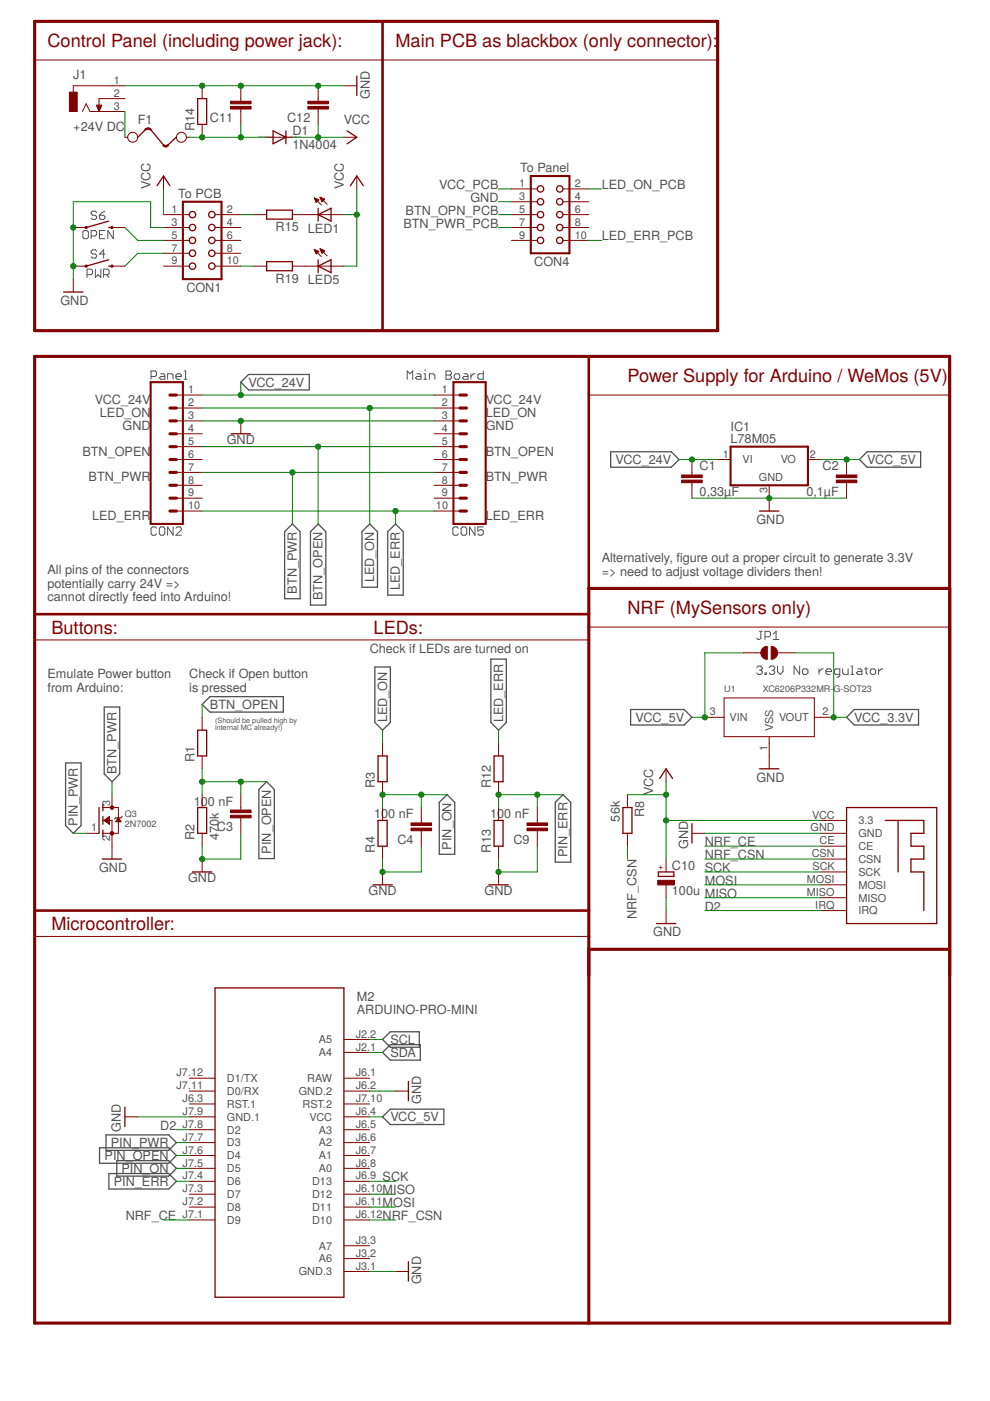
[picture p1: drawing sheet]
<svg xmlns="http://www.w3.org/2000/svg" width="210mm" height="297mm" viewBox="0 0 210 297" stroke-linecap="round" stroke-linejoin="round" font-family="sans-serif">
<g fill="none" stroke="#505050" stroke-width=".21">
<path d="M17.9 48.9h.5l.3 .3v1.1l-.3 .3h-.5l-.3-.3v-1.1zM18.5 58.2h.8l.3-.3v-.5l-.3-.3h-.8v1.7M19.3 50h.9l.3-.3v-.5l-.3-.3h-.9v1.7M20.2 57.1v1.7l.6-.6 .6 .6v-1.7M20.5 53.3l-.3-.3h-.6l-.3 .3v.3l.3 .2h.6l.3 .3v.3l-.3 .3h-.6l-.3-.3M20.5 45.1l-.3-.3h-.6l-.3 .3v.3l.3 .2h.6l.3 .3v.3l-.3 .3h-.6l-.3-.3M21.1 45.6h.9l.2 .3v.3l-.2 .3h-.6l-.3-.3zM21.1 49.7h.6M22 58.2h.8l.3-.3v-.5l-.3-.3h-.8v1.7M22.2 53.8h-1.1l.9-.8v1.7M22.2 48.9h-1.1v1.7h1.1M22.2 44.8l-1.1 .8"/>
<path d="M22.5 58.2l.6 .6M24 48.9v1.7l-1.1-1.7v1.7M32 79.8h.9l.3-.3v-.5l-.3-.3h-.9v1.7M34.1 79.2h.5l.3 .3v.9h-.8l-.3-.3 .3-.3h.8M37.3 79.8h1.2v-.3l-.3-.3h-.6l-.3 .3v.6l.3 .3h.6M39.1 78.7h.2v1.7M88.4 79.2h.6l.3 .3v.9h-.9l-.3-.3 .3-.3h.9M89.9 79.2h.2v1.2M90.1 78.4v.3M94.6 78.7h.8l.3 .3v.2l-.3 .3 .3 .3v.3l-.3 .3h-.8zM94.6 79.5h.8M96.3 79.5l.3-.3h.6l.3 .3v.6l-.3 .3h-.6l-.3-.3z"/>
<path d="M98.4 79.2h.6l.2 .3v.9h-.8l-.3-.3 .3-.3h.8M99.8 79.2v1.2M100.7 79.2h-.3l-.6 .6M102.5 78.7v1.7h-.9l-.3-.3v-.6l.3-.3h.9M35.5 80.4v-1.2h.9l.3 .3v.9M39.1 80.4h.5M86.3 80.4v-1.7l.6 .5 .6-.5v1.7M89.9 80.4h.5M91 80.4v-1.2h.9l.3 .3v.9M33.2 112l-.3-.3h-.6l-.3 .3v1.2l.3 .3h.6l.3-.3M33.8 112l.3-.3h.5l.3 .3v1.2l-.3 .3h-.5l-.3-.3zM36.7 111.7v1.8l-1.2-1.8v1.8"/>
<path d="M37.3 112l.3-.3h.6l.3 .3v.3l-1.2 1.2h1.2M97.2 112l-.3-.3h-.6l-.3 .3v1.2l.3 .3h.6l.3-.3M98.1 111.7h.6l.3 .3v1.2l-.3 .3h-.6l-.3-.3v-1.2zM100.7 111.7v1.8l-1.2-1.8v1.8M102.5 111.7h-1.2v.9l.6-.3h.3l.3 .3v.6l-.3 .3h-.6l-.3-.3M161 133.9h.6M161.3 133.9v1.4l-.3 .3h-.3l-.3-.3M162.2 135h.9l.3-.3v-.5l-.3-.3h-.9v1.7M164 135.6h1.1M164 134.4l.5-.5v1.7M160.4 141.5l.3-.3h.6l.3 .3v.3l-.3 .3M161 142.1h.3"/>
<path d="M161.3 142.1l.3 .3v.3l-.3 .3h-.6l-.3-.3M162.2 142.7h.3v.3h-.3zM163.1 141.5l.3-.3h.6l.3 .3v.3l-.3 .3M163.7 142.1h.3M164 142.1l.3 .3v.3l-.3 .3h-.6l-.3-.3M164.8 141.2v1.2l.6 .6 .6-.6v-1.2M169.5 141.2v1.8l-1.1-1.8v1.8M170.4 141.8h.6l.3 .3v.6l-.3 .3h-.6l-.3-.3v-.6zM173.7 141.8v1.2M174.5 141.8h-.3l-.5 .6M175.1 142.4h1.2v-.3l-.3-.3h-.6l-.3 .3v.6l.3 .3h.6M178.1 143h-.9l-.3-.3v-.6l.3-.3h.9v1.5l-.3 .3h-.3"/>
<path d="M178.6 141.8v.9l.3 .3h.9v-1.2M180.4 141.2h.3v1.8M180.4 143h.6M181.9 141.8h.6l.3 .3v.9h-.9l-.3-.3 .3-.3h.9M183.3 141.8h.6M183.6 141.5v1.2l.3 .3M184.5 142.1l.3-.3h.6l.3 .3v.6l-.3 .3h-.6l-.3-.3zM186.3 141.8v1.2M187.2 141.8h-.3l-.6 .6"/>
</g>
<g fill="none" stroke="#505050" stroke-width=".28">
<path d="M51.1 81l1.6-1.6h12.9v3.3h-12.9zM129.5 95.8h12.8l1.7 1.6-1.7 1.7h-12.8zM183.9 95.8h11.3v3.3h-11.3l-1.7-1.7zM62 111.1l1.6 1.6v14.2h-3.3v-14.2zM67.5 111.1l1.6 1.6v15.6h-3.3v-15.6zM78.4 111.1l1.6 1.6v11.8h-3.2v-11.8zM83.9 111.1l1.6 1.6v13.5h-3.3v-13.5zM104.1 139.7h3.3v13.5l-1.7 1.6-1.6-1.6zM22.1 149.9h3.3v14.2l-1.7 1.6-1.6-1.6zM44.5 147.7h15.6v3.3h-15.6l-1.6-1.6zM79.5 141.4h3.3v11.8l-1.7 1.6-1.6-1.6zM133.7 150.4h11.4l1.6 1.7-1.6 1.6h-11.4z"/>
<path d="M181.1 150.4h13.7v3.3h-13.7l-1.6-1.6zM13.9 161.8h3.3v13.2l-1.7 1.7-1.6-1.7zM56.5 165.7l1.7 1.7v14.6h-3.3v-14.6zM93.1 170.1l1.7-1.6 1.6 1.6v11h-3.3zM117.7 170.1l1.7-1.6 1.6 1.6v12.7h-3.3zM81.1 223.1l1.7-1.6h6.3v3.3h-6.3zM81.1 220.4l1.7-1.6h6.1v3.2h-6.1zM81.1 236.8l1.7-1.6h11.3v3.2h-11.3zM21.1 243.4h14.7l1.6 1.6-1.6 1.6h-14.7zM22.5 240.6h13.3l1.6 1.7-1.6 1.6h-13.3zM23.1 248.8h12.7l1.6 1.7-1.6 1.6h-12.7zM24.8 246.1h11l1.6 1.6-1.6 1.7h-11z"/>
</g>
<g fill="none" stroke="#800000" stroke-width=".66">
<path d="M7.3 4.5h144.9v65.6h-144.9zM7.3 75.6h194.1v204.9h-194.1zM36 89.2h1.4M36 86.5h1.4M36 83.8h1.4M36 94.7h1.4M36 92h1.4M36 97.4h1.4M97.5 89.2h1.4M97.5 86.5h1.4M97.5 83.8h1.4M97.5 94.7h1.4"/>
<path d="M97.5 92h1.4M97.5 97.4h1.4M36 100.2h1.4M36 102.9h1.4M36 105.6h1.4M36 108.4h1.4M97.5 100.2h1.4M97.5 102.9h1.4M97.5 105.6h1.4M97.5 108.4h1.4M201.4 124.8h-76.6v155.7M124.8 201.3h76.6"/>
</g>
<path d="M81.1 4.5v65.6M152.2 4.5v65.6M124.8 75.6v49.2M201.4 75.6v49.2M7.3 130.2h117.5M7.3 193.1h117.5" fill="none" stroke="#800000" stroke-width=".55"/>
<g fill="none" stroke="#800000" stroke-width=".21">
<path d="M7.3 12.7h144.9M26.5 18.2h-11v1.4M42.9 18.2v2.7M51.1 18.2v3.3M67.5 18.2v3.3M72.9 18.2h2.7M17.5 23.6l.8-1.6 .8 1.6h7.4M20.5 22.3h1l-.5 1.3zM20.5 22.4h1M20.6 22.5h.8M20.6 22.7h.8M20.7 22.8h.6"/>
<path d="M20.7 22.9h.6M20.8 23.1h.4M20.8 23.2h.4M20.9 23.3h.2M20.9 23.5h.2M21 23.6h.1M26.5 20.9h-5.5v2.7M26.5 29.1h.6M34.7 37.3v2.7M39.5 29.1h.6M42.9 26.4v2.7M51.1 23.1v3.3"/>
<path d="M56.5 29.1h5.5M67.5 23.1v3.3M72.9 29.1h2.7M75.6 37.3v2.7M15.5 59.2v2.7M15.5 56.4h2.8M15.5 48.2h2.8M23.7 56.4h2.8M23.7 48.2h2.8M34.7 45.5h5.4M34.7 56.4h5.4M34.7 48.2h5.4"/>
<path d="M34.7 51h5.4M34.7 53.7h5.4M45.6 45.5h5.5M45.6 56.4h5.5M45.6 48.2h5.5M45.6 51h5.5M45.6 53.7h5.5M53.8 45.5h2.7M53.8 56.4h2.7M62 45.5h10.9M62 56.4h10.9M66.6 42l1.5 1.5"/>
<path d="M66.6 42l1 .4M66.6 42l.5 .9M66.6 52.9l1.5 1.5M66.6 52.9l1 .4-.5 .5zM66.7 42h.1M66.7 52.9h.1M66.7 42.1h.3M66.7 53.1h.4M66.8 42.2h.5M66.8 53.2h.6M66.8 42.4h.8M66.8 53.3h.7"/>
<path d="M66.9 42.5h.6M66.9 53.5h.5M66.9 42.6h.4M67 53.6h.3M67 42.8h.2M67 53.7h.2M67 42.9h.1M67.6 42.4l-.5 .5M67.9 41.8l1.5 1.5M67.9 41.8l.9 .4-.5 .6M67.9 41.8l.4 1M67.9 52.7l1.5 1.6"/>
<path d="M67.9 52.7l.9 .5-.5 .5zM67.9 41.8h.1M67.9 52.8h.1M67.9 42h.3M67.9 52.9h.4M68 42.1h.5M68 53.1h.6M68.1 42.2h.7M68.1 53.2h.7M68.1 42.4h.6M68.1 53.3h.5M68.2 42.5h.4"/>
<path d="M68.2 53.5h.3M68.2 42.6h.2M68.2 53.6h.2M68.3 42.8h.1M108.4 45.5h5.5M108.4 42.8h5.5M108.4 48.2h5.5M108.4 51h5.5M108.4 40h5.5M119.4 45.5h5.4M119.4 42.8h5.4M119.4 48.2h5.4"/>
<path d="M119.4 51h5.4M119.4 40h5.4M37.4 83.8h5.5M37.4 86.5h5.5M37.4 89.2h5.5M37.4 92h5.5M37.4 94.7h5.5M37.4 97.4h5.5M51.1 89.2v2.8M92.1 83.8h5.4M92.1 86.5h5.4M92.1 89.2h5.4"/>
<path d="M92.1 92h5.4M92.1 94.7h5.4M92.1 97.4h5.4M124.8 83.8h76.6M146.7 97.4v3.3M152.2 97.4h2.7M171.3 97.4h2.7M179.5 97.4v3.3M37.4 100.2h5.5M37.4 102.9h5.5M37.4 105.6h5.5M37.4 108.4h5.5"/>
<path d="M92.1 100.2h5.4M92.1 102.9h5.4M92.1 105.6h5.4M92.1 108.4h5.4M146.7 102.3v3.3M163.1 102.9v5.5M179.5 102.3v3.3M7.3 135.7h117.5M124.8 132.9h76.6M157.6 138.4h3.7M164.9 138.4h3.7M42.9 152.1v2.7"/>
<path d="M81.1 157.5v2.8M105.7 157.5v2.8M149.4 152.1h4.1M153.5 148h19.2v8.2h-19.2zM163.1 156.2v6.8M172.7 152.1h4.1M18.3 176.7h2.7M21.8 173.9h1.9v8.2M21.8 171.2h3.3v5.5h-3.3M22.1 173.9l1.1-.8v1.7zM22.1 173.9h1.1M22.2 174.1h1"/>
<path d="M22.3 173.8h.9M22.4 174.2h.8M22.5 173.7h.7M22.6 174.3h.6M22.7 173.5h.5M22.8 174.4h.4M22.8 173.4h.4M22.9 174.6h.3M23 173.2h.2M23.1 174.7h.1M23.7 168.5v2.7M24.6 174.2h1"/>
<path d="M24.7 174.1h.8M24.8 173.9h.6M24.8 173.8h.6M24.9 173.7h.4M25 173.5h.2M25.1 173.4l.6 .8h-1.1zM25.9 173.1l-.2 .3h-1.1l-.3 .3M42.9 160.3v2.7M42.9 168.5v2.7M42.9 176.7v2.7M51.1 168.5v3.2M51.1 173.4v3.3"/>
<path d="M81.1 165.7v2.8M81.1 171.2v2.7M81.1 179.4v2.7M89.3 171.2v3.3M89.3 176.1v3.3M105.7 165.7v2.8M105.7 171.2v2.7M105.7 179.4v2.7M113.9 171.2v3.3M113.9 176.1v3.3M133 168.5v2.7M133 176.7v2.7"/>
<path d="M141.2 163v2.7M146.7 176.7h2.7M174 173.9h5.5M174 176.7h5.5M174 179.4h5.5M7.3 198.5h117.5M42.9 182.1v2.8M81.1 184.9v2.7M105.7 184.9v2.7M141.2 182.1v2.8M141.2 187.6v2.7M141.2 193.1v2.7"/>
<path d="M174 182.1h5.5M174 184.9h5.5M174 187.6h5.5M174 190.3h5.5M174 193.1h5.5M26.5 236.8h2.7M40.1 228.6h5.5M40.1 231.3h5.5M40.1 234.1h5.5M40.1 236.8h5.5M40.1 239.5h5.5M72.9 228.6h5.5"/>
<path d="M72.9 231.3h5.5M72.9 234.1h5.5M72.9 236.8h5.5M72.9 239.5h5.5M72.9 223.1h5.5M72.9 220.4h5.5M83.9 231.3h2.7M40.1 242.3h5.5M40.1 245h5.5M40.1 247.7h5.5M40.1 250.5h5.5M40.1 253.2h5.5"/>
<path d="M40.1 255.9h5.5M40.1 258.7h5.5M72.9 242.3h5.5M72.9 245h5.5M72.9 247.7h5.5M72.9 250.5h5.5M72.9 253.2h5.5M72.9 255.9h5.5M72.9 258.7h5.5M72.9 264.1h5.5M72.9 266.8h5.5M72.9 269.6h5.5"/>
<path d="M83.9 269.6h2.7"/>
<circle cx="28.1" cy="29.1" r="1.06"/>
<circle cx="38.5" cy="29.1" r="1.06"/>
</g>
<g fill="none" stroke="#800000" stroke-width=".28">
<path d="M75.6 16.1v4.1M30.8 27.5l-1.6 1.6M31.9 27.5l2.8 3.3M33.3 39.4l1.4-2.1 1.3 2.1M37.3 29.1l-1.7 1.6M41.9 20.9h1.9v5.5h-1.9zM57.9 27.7l2.7 1.4-2.7 1.4zM60.6 27.7v2.8M73.6 27.7l2 1.4-2 1.4M74.3 39.4l1.3-2.1 1.4 2.1M23.1 56.4h.6M23.1 55.1l-4.8 1.3"/>
<path d="M23.1 48.2h.6M23.1 46.9l-4.8 1.3M56.5 44.6h5.5v1.9h-5.5zM56.5 55.5h5.5v1.9h-5.5zM67.5 45.5l2.7-1.3v2.7zM67.5 44.2v2.7M67.5 55.1v2.7M67.5 56.4l2.7-1.3v2.7zM13.5 61.9h4.1M49 92h4.1M161 108.4h4.1M41.9 154.8h1.9v5.5h-1.9z"/>
<path d="M21 171.2v5.5M21.8 170.5v1.4M21.8 173.1v1.7M21.8 176v1.4M41.9 171.2h1.9v5.5h-1.9zM80.2 173.9h1.9v5.5h-1.9zM80.2 160.3h1.9v5.4h-1.9zM104.8 173.9h1.9v5.5h-1.9zM104.8 160.3h1.9v5.4h-1.9zM132.1 171.2h1.9v5.5h-1.9zM139.9 165.1l1.3-2.1 1.4 2.1M146.7 174.6v4.1"/>
<path d="M161 163h4.1M179.5 171.2h19.1v24.6h-19.1zM187.7 173.9h8.2v2.8h-2.8v2.7h2.8v2.7h-2.8v2.8h2.8v8.2M190.4 173.9v11M21.7 182.1h4.1M40.8 184.9h4.1M79.1 187.6h4.1M103.7 187.6h4.1M139.2 195.8h4.1M139.6 184.9h3.3v.9h-3.3zM45.6 209.5h27.3v65.5h-27.3zM26.5 234.7v4.1"/>
<path d="M86.6 229.3v4.1M86.6 267.5v4.1"/>
<circle cx="40.8" cy="48.2" r=".68"/>
<circle cx="40.8" cy="53.7" r=".68"/>
<circle cx="40.8" cy="45.5" r=".68"/>
<circle cx="40.8" cy="51" r=".68"/>
<circle cx="40.8" cy="56.4" r=".68"/>
<circle cx="44.9" cy="51" r=".68"/>
<circle cx="44.9" cy="56.4" r=".68"/>
<circle cx="44.9" cy="45.5" r=".68"/>
<circle cx="44.9" cy="53.7" r=".68"/>
<circle cx="44.9" cy="48.2" r=".68"/>
<circle cx="114.6" cy="42.8" r=".68"/>
<circle cx="114.6" cy="40" r=".68"/>
<circle cx="114.6" cy="45.5" r=".68"/>
<circle cx="114.6" cy="48.2" r=".68"/>
<circle cx="114.6" cy="51" r=".68"/>
<circle cx="118.7" cy="48.2" r=".68"/>
<circle cx="118.7" cy="45.5" r=".68"/>
<circle cx="118.7" cy="51" r=".68"/>
<circle cx="118.7" cy="40" r=".68"/>
<circle cx="118.7" cy="42.8" r=".68"/>
</g>
<g fill="#800000" stroke="#800000" stroke-width=".21">
<path d="M139.4 186.6h3.6v1h-3.6z"/>
<path d="M144.5 101.8h4.4v.5h-4.4z"/>
<path d="M144.5 100.7h4.4v.6h-4.4z"/>
<path d="M177.3 101.8h4.4v.5h-4.4z"/>
<path d="M177.3 100.7h4.4v.6h-4.4z"/>
<path d="M48.9 171.7h4.3v.6h-4.3z"/>
<path d="M48.9 172.8h4.3v.6h-4.3z"/>
<path d="M87.1 174.5h4.4v.5h-4.4z"/>
<path d="M87.1 175.6h4.4v.5h-4.4z"/>
<path d="M111.7 174.5h4.4v.5h-4.4z"/>
<path d="M111.7 175.6h4.4v.5h-4.4z"/>
<path d="M14.7 19.5h1.7v4.1h-1.7z"/>
<path d="M48.9 21.5h4.3v.5h-4.3z"/>
<path d="M48.9 22.6h4.3v.5h-4.3z"/>
<path d="M65.3 21.5h4.3v.5h-4.3z"/>
<path d="M65.3 22.6h4.3v.5h-4.3z"/>
</g>
<g fill="none" stroke="#800000" stroke-width=".44">
<path d="M112.5 37.3h8.2v16.4h-8.2zM38.8 42.8h8.2v16.4h-8.2zM31.9 81h6.9v30.1h-6.9zM96.1 81h6.9v30.1h-6.9zM154.9 94.7h16.4v8.2h-16.4z"/>
<circle cx="18.3" cy="48.2" r=".13"/>
<circle cx="18.3" cy="56.4" r=".13"/>
<circle cx="23.7" cy="56.4" r=".13"/>
<circle cx="23.7" cy="48.2" r=".13"/>
</g>
<g fill="#800000" stroke="#800000" stroke-width=".21">
<path d="M163.5 137.1a1.37 1.37 0 0 1 1.4 1.3 1.37 1.37 0 0 1-1.4 1.4z" fill-rule="evenodd"/>
<path d="M161.7 137.5l.5-.4h.5v2.7a1.36 1.36 0 0 1-1.3-.9 1.36 1.36 0 0 1 .3-1.4z" fill-rule="evenodd"/>
<path d="M30.7 27.4l.7-.3v.3l-.5 .2z" fill-rule="evenodd"/>
<path d="M31.4 27.1l.7 .3-.2 .2-.5-.2z" fill-rule="evenodd"/>
<path d="M35.2 30.9l.3-.3 .3 .2-.5 .4z" fill-rule="evenodd"/>
<path d="M34.5 30.8l.3-.1 .4 .2v.3l-.5-.2z" fill-rule="evenodd"/>
<circle cx="23.7" cy="176.7" r=".38"/>
<circle cx="23.7" cy="171.2" r=".38"/>
</g>
<g fill="none" stroke="#008000" stroke-width=".21">
<path d="M26.5 18.2h46.4M26.5 23.6v5.5M40.1 29.1h16.4M51.1 26.4v2.7M62 29.1h10.9M67.5 26.4v2.7M26.5 48.2l2.7 2.8h5.5M34.7 48.2h-2.8v-5.4h-16.4v16.4M34.7 40v5.5M34.7 53.7h-5.5l-2.7 2.7M51.1 56.4h2.7M51.1 45.5h2.7"/>
<path d="M72.9 45.5h2.7M75.6 40v16.4h-2.7M105.7 48.2h2.7M105.7 42.8h2.7M105.7 45.5h2.7M105.7 40h2.7M124.8 51h2.8M124.8 40h2.8M42.9 89.2h49.2M42.9 86.5h49.2M42.9 94.7h49.2M42.9 83.8h49.2"/>
<path d="M51.1 81v2.8M67.5 94.7v16.4M78.4 86.5v24.6M144 97.4h8.2M174 97.4h8.2M42.9 108.4h49.2M42.9 100.2h49.2M62 100.2v10.9M83.9 108.4v2.7M146.7 105.6h32.8M157.6 138.4h-8.2v13.7h-2.7M168.6 138.4h8.2v13.7h2.7"/>
<path d="M42.9 149.4v2.7M81.1 154.8v2.7M105.7 154.8v2.7M15.5 176.7h2.8M23.7 165.7v2.8M42.9 163v5.5M42.9 165.7h13.6M51.1 176.7v5.4h-8.2v-2.7M51.1 165.7v2.8M89.3 179.4v5.5h-8.2v-2.8M89.3 168.5v2.7M94.8 168.5h-13.7v2.7"/>
<path d="M113.9 179.4v5.5h-8.2v-2.8M113.9 168.5v2.7M119.4 168.5h-13.7v2.7M133 179.4v2.7M133 168.5h8.2M141.2 165.7v16.4M141.2 173.9h32.8M149.4 179.4h24.6M149.4 176.7h24.6M141.2 190.3v2.8M149.4 182.1h24.6M149.4 187.6h24.6"/>
<path d="M149.4 190.3h24.6M149.4 184.9h24.6M149.4 193.1h24.6M29.2 236.8h10.9M37.4 239.5h2.7M78.4 223.1h2.7M78.4 220.4h2.7M78.4 231.3h5.5M78.4 236.8h2.7M34.7 258.7h5.4M37.4 250.5h2.7M37.4 242.3h2.7"/>
<path d="M37.4 245h2.7M37.4 247.7h2.7M78.4 258.7h5.5M78.4 255.9h5.5M78.4 253.2h5.5M78.4 250.5h5.5M78.4 269.6h5.5"/>
</g>
<g fill="#008000" stroke="#008000" stroke-width=".21">
<circle cx="51.1" cy="89.2" r=".55"/>
<circle cx="163.1" cy="105.6" r=".55"/>
<circle cx="42.9" cy="182.1" r=".55"/>
<circle cx="81.1" cy="184.9" r=".55"/>
<circle cx="105.7" cy="184.9" r=".55"/>
<circle cx="42.9" cy="18.2" r=".55"/>
<circle cx="51.1" cy="18.2" r=".55"/>
<circle cx="67.5" cy="18.2" r=".55"/>
<circle cx="15.5" cy="56.4" r=".55"/>
<circle cx="15.5" cy="48.2" r=".55"/>
<circle cx="78.4" cy="86.5" r=".55"/>
<circle cx="83.9" cy="108.4" r=".55"/>
<circle cx="67.5" cy="94.7" r=".55"/>
<circle cx="62" cy="100.2" r=".55"/>
<circle cx="51.1" cy="83.8" r=".55"/>
<circle cx="146.7" cy="97.4" r=".55"/>
<circle cx="179.5" cy="97.4" r=".55"/>
<circle cx="149.4" cy="152.1" r=".55"/>
<circle cx="141.2" cy="173.9" r=".55"/>
<circle cx="141.2" cy="168.5" r=".55"/>
<circle cx="176.8" cy="152.1" r=".55"/>
<circle cx="42.9" cy="165.7" r=".55"/>
<circle cx="51.1" cy="165.7" r=".55"/>
<circle cx="81.1" cy="168.5" r=".55"/>
<circle cx="89.3" cy="168.5" r=".55"/>
<circle cx="105.7" cy="168.5" r=".55"/>
<circle cx="113.9" cy="168.5" r=".55"/>
<circle cx="42.9" cy="29.1" r=".55"/>
<circle cx="51.1" cy="29.1" r=".55"/>
<circle cx="67.5" cy="29.1" r=".55"/>
<circle cx="75.6" cy="45.5" r=".55"/>
</g>
<g font-size="3.9" fill="#800000">
<text x="10.1" y="10">Control Panel (including power jack):</text>
<text x="83.9" y="10">Main PCB as blackbox (only connector):</text>
<text x="133" y="81">Power Supply for Arduino / WeMos (5V)</text>
<text x="133" y="130.2">NRF (MySensors only)</text>
<text x="10.9" y="134.3">Buttons:</text>
<text x="79.2" y="134.3">LEDs:</text>
<text x="10.9" y="197.2">Microcontroller:</text>
</g>
<g font-size="2.7" fill="#505050">
<text x="15.5" y="16.8">J1</text>
<text x="78.4" y="20.9" transform="rotate(-90 78.4 20.9)">GND</text>
<text x="15.5" y="27.7">+24V DC</text>
<text x="29.2" y="26.4">F1</text>
<text x="41.3" y="27.7" transform="rotate(-90 41.3 27.7)">R14</text>
<text x="44.5" y="26">C11</text>
<text x="60.9" y="26">C12</text>
<text x="62" y="28.6">D1</text>
<text x="72.9" y="26.4">VCC</text>
<text x="62" y="31.6">1N4004</text>
<text x="31.9" y="40" transform="rotate(-90 31.9 40)">VCC</text>
<text x="37.8" y="41.9">To PCB</text>
<text x="72.9" y="40" transform="rotate(-90 72.9 40)">VCC</text>
<text x="93.1" y="40">VCC_PCB</text>
<text x="110.3" y="36.5">To Panel</text>
<text x="127.6" y="40">LED_ON_PCB</text>
<text x="86" y="45.5">BTN_OPN_PCB</text>
<text x="99.7" y="42.8">GND</text>
<text x="58.4" y="49">R15</text>
<text x="65.3" y="49.3">LED1</text>
<text x="85.5" y="48.2">BTN_PWR_PCB</text>
<text x="127.6" y="51">LED_ERR_PCB</text>
<text x="58.4" y="60">R19</text>
<text x="113.3" y="56.4">CON4</text>
<text x="12.8" y="64.6">GND</text>
<text x="39.5" y="61.9">CON1</text>
<text x="65.3" y="60.3">LED5</text>
<text x="52.7" y="82">VCC_24V</text>
<text x="20.1" y="85.7">VCC_24V</text>
<text x="21.2" y="88.4">LED_ON</text>
<text x="103" y="88.4">LED_ON</text>
<text x="103" y="85.7">VCC_24V</text>
<text x="26" y="91.1">GND</text>
<text x="48.1" y="94.1">GND</text>
<text x="103" y="91.1">GND</text>
<text x="154.9" y="94">L78M05</text>
<text x="154.9" y="91.3">IC1</text>
<text x="17.5" y="96.6">BTN_OPEN</text>
<text x="103" y="96.6">BTN_OPEN</text>
<text x="130.5" y="98.4">VCC_24V</text>
<text x="148.3" y="99.8">C1</text>
<text x="174.4" y="99.8">C2</text>
<text x="183.9" y="98.4">VCC_5V</text>
<text x="18.8" y="102.1">BTN_PWR</text>
<text x="103" y="102.1">BTN_PWR</text>
<text x="148.3" y="105.2">0,33µF</text>
<text x="171" y="105.2">0,1µF</text>
<text x="19.5" y="110.3">LED_ERR</text>
<text x="103" y="110.3">LED_ERR</text>
<text x="160.4" y="111.1">GND</text>
<text x="127.6" y="119.1">Alternatively, fgure out a proper circuit to generate 3.3V</text>
<text x="143.4" y="119.1">i</text>
<text x="10.1" y="121.7">All pins of the connectors</text>
<text x="10.1" y="124.6">potentially carry 24V =&gt;</text>
<text x="62.9" y="125.9" transform="rotate(-90 62.9 125.9)">BTN_PWR</text>
<text x="79.3" y="123.5" transform="rotate(-90 79.3 123.5)">LED_ON</text>
<text x="84.8" y="125.1" transform="rotate(-90 84.8 125.1)">LED_ERR</text>
<text x="127.6" y="122">=&gt; need to adjust voltage dividers then!</text>
<text x="10.1" y="127.5">cannot directly feed into Arduino!</text>
<text x="68.4" y="127.2" transform="rotate(-90 68.4 127.2)">BTN_OPEN</text>
<text x="10.1" y="143.7">Emulate Power button</text>
<text x="40.1" y="143.7">Check if Open button</text>
<text x="78.4" y="138.4">Check if LEDs are turned on</text>
<text x="10.1" y="146.6">from Arduino:</text>
<text x="40.1" y="146.6">is pressed</text>
<text x="44.5" y="150.3">BTN_OPEN</text>
<text x="82.1" y="153.2" transform="rotate(-90 82.1 153.2)">LED_ON</text>
<text x="106.7" y="153.2" transform="rotate(-90 106.7 153.2)">LED_ERR</text>
<text x="134.7" y="153">VCC_5V</text>
<text x="181.1" y="153">VCC_3.3V</text>
<text x="41.3" y="161.6" transform="rotate(-90 41.3 161.6)">R1</text>
<text x="24.7" y="164.1" transform="rotate(-90 24.7 164.1)">BTN_PWR</text>
<text x="79.5" y="167.1" transform="rotate(-90 79.5 167.1)">R3</text>
<text x="104.1" y="167.1" transform="rotate(-90 104.1 167.1)">R12</text>
<text x="160.4" y="165.7">GND</text>
<text x="41.1" y="170.8">100 nF</text>
<text x="79.3" y="173.5">100 nF</text>
<text x="103.9" y="173.5">100 nF</text>
<text x="136.6" y="173.3" transform="rotate(-90 136.6 173.3)">R8</text>
<text x="138.5" y="168.5" transform="rotate(-90 138.5 168.5)">VCC</text>
<text x="16.5" y="175" transform="rotate(-90 16.5 175)">PIN_PWR</text>
<text x="41.3" y="178" transform="rotate(-90 41.3 178)">R2</text>
<text x="46" y="176.3">C3</text>
<text x="46.4" y="178" transform="rotate(-90 46.4 178)">470k</text>
<text x="84.2" y="179">C4</text>
<text x="108.8" y="179">C9</text>
<text x="131.4" y="174.2" transform="rotate(-90 131.4 174.2)">56k</text>
<text x="145.9" y="179.9" transform="rotate(-90 145.9 179.9)">GND</text>
<text x="149.4" y="179.4">NRF_CE</text>
<text x="21" y="184.9">GND</text>
<text x="57.5" y="181" transform="rotate(-90 57.5 181)">PIN_OPEN</text>
<text x="79.5" y="180.8" transform="rotate(-90 79.5 180.8)">R4</text>
<text x="95.7" y="180.1" transform="rotate(-90 95.7 180.1)">PIN_ON</text>
<text x="104.1" y="180.8" transform="rotate(-90 104.1 180.8)">R13</text>
<text x="120.3" y="181.8" transform="rotate(-90 120.3 181.8)">PIN_ERR</text>
<text x="142.5" y="184.4">C10</text>
<text x="149.4" y="182.1">NRF_CSN</text>
<text x="149.4" y="184.9">SCK</text>
<text x="39.9" y="187.1">GND</text>
<text x="78.1" y="189.8">GND</text>
<text x="102.7" y="189.8">GND</text>
<text x="142.5" y="189.8">100u MISO</text>
<text x="149.4" y="187.6">MOSI</text>
<text x="134.9" y="194.8" transform="rotate(-90 134.9 194.8)">NRF_CSN</text>
<text x="149.4" y="193.1">D2</text>
<text x="138.5" y="198.5">GND</text>
<text x="75.7" y="214.9">ARDUINO-PRO-MINI</text>
<text x="75.7" y="212.2">M2</text>
<text x="82.8" y="221.4">SCL</text>
<text x="82.8" y="224.1">SDA</text>
<text x="34" y="239.5">D2</text>
<text x="82.8" y="237.7">VCC_5V</text>
<text x="89.3" y="234.1" transform="rotate(-90 89.3 234.1)">GND</text>
<text x="22.2" y="245.9">PIN_OPEN</text>
<text x="23.5" y="243.2">PIN_PWR</text>
<text x="25.6" y="240" transform="rotate(-90 25.6 240)">GND</text>
<text x="24.1" y="251.4">PIN_ERR</text>
<text x="25.8" y="248.7">PIN_ON</text>
<text x="81.1" y="250.5">SCK</text>
<text x="81.1" y="255.9">MOSI</text>
<text x="81.1" y="253.2">MISO</text>
<text x="26.6" y="258.7">NRF_CE</text>
<text x="81.1" y="258.7">NRF_CSN</text>
<text x="89.3" y="272.3" transform="rotate(-90 89.3 272.3)">GND</text>
</g>
<g font-size="2.3" fill="#505050">
<text x="24.1" y="17.8">1</text>
<text x="24.1" y="20.5">2</text>
<text x="24.1" y="23.3">3</text>
<text x="110.1" y="39.7">1</text>
<text x="121.9" y="39.7">2</text>
<text x="36.3" y="45.1">1</text>
<text x="36.3" y="47.9">3</text>
<text x="48.1" y="45.1">2</text>
<text x="48.1" y="47.9">4</text>
<text x="110.1" y="42.4">3</text>
<text x="110.1" y="45.1">5</text>
<text x="110.1" y="47.9">7</text>
<text x="121.9" y="42.4">4</text>
<text x="121.9" y="45.1">6</text>
<text x="121.9" y="47.9">8</text>
<text x="36.3" y="50.6">5</text>
<text x="36.3" y="53.3">7</text>
<text x="48.1" y="50.6">6</text>
<text x="48.1" y="53.3">8</text>
<text x="110.1" y="50.6">9</text>
<text x="121.9" y="50.6">10</text>
<text x="36.3" y="56.1">9</text>
<text x="48.1" y="56.1">10</text>
<text x="39.9" y="83.4">1</text>
<text x="93.7" y="83.4">1</text>
<text x="39.9" y="86.1">2</text>
<text x="39.9" y="88.8">3</text>
<text x="93.7" y="86.1">2</text>
<text x="93.7" y="88.8">3</text>
<text x="39.9" y="91.6">4</text>
<text x="39.9" y="94.3">5</text>
<text x="93.7" y="91.6">4</text>
<text x="93.7" y="94.3">5</text>
<text x="39.9" y="97">6</text>
<text x="39.9" y="99.8">7</text>
<text x="93.7" y="97">6</text>
<text x="93.7" y="99.8">7</text>
<text x="153.2" y="97">1</text>
<text x="157.4" y="98.2">VI</text>
<text x="165.5" y="98.2">VO</text>
<text x="171.7" y="97">2</text>
<text x="39.9" y="102.5">8</text>
<text x="39.9" y="105.2">9</text>
<text x="39.9" y="108">10</text>
<text x="92.4" y="108">10</text>
<text x="93.7" y="102.5">8</text>
<text x="93.7" y="105.2">9</text>
<text x="160.9" y="102.1">GND</text>
<text x="162.7" y="104.6" transform="rotate(-90 162.7 104.6)">3</text>
<text x="150.5" y="151.7">3</text>
<text x="154.7" y="152.9">VIN</text>
<text x="163.9" y="155" transform="rotate(-90 163.9 155)">VSS</text>
<text x="165.2" y="152.9">VOUT</text>
<text x="174.4" y="151.7">2</text>
<text x="162.7" y="159.2" transform="rotate(-90 162.7 159.2)">1</text>
<text x="23.4" y="170.8" transform="rotate(-90 23.4 170.8)">3</text>
<text x="172.2" y="173.6">VCC</text>
<text x="19.3" y="176.3">1</text>
<text x="23.4" y="178.3" transform="rotate(-90 23.4 178.3)">2</text>
<text x="171.9" y="176.3">GND</text>
<text x="173.8" y="179">CE</text>
<text x="182" y="174.8">3.3</text>
<text x="182" y="177.5">GND</text>
<text x="172.1" y="181.8">CSN</text>
<text x="172.3" y="184.5">SCK</text>
<text x="182" y="180.2">CE</text>
<text x="182" y="183">CSN</text>
<text x="182" y="185.7">SCK</text>
<text x="171.1" y="187.2">MOSI</text>
<text x="171.1" y="190">MISO</text>
<text x="182" y="188.4">MOSI</text>
<text x="182" y="191.2">MISO</text>
<text x="172.9" y="192.7">IRQ</text>
<text x="182" y="193.9">IRQ</text>
<text x="67.6" y="221.2">A5</text>
<text x="75.4" y="220">J2.2</text>
<text x="67.6" y="223.9">A4</text>
<text x="75.4" y="222.7">J2.1</text>
<text x="37.4" y="228.2">J7.12</text>
<text x="37.4" y="230.9">J7.11</text>
<text x="38.7" y="233.7">J6.3</text>
<text x="48.1" y="229.4">D1/TX</text>
<text x="48.1" y="232.1">D0/RX</text>
<text x="63.4" y="232.1">GND.2</text>
<text x="65.1" y="229.4">RAW</text>
<text x="75.4" y="228.2">J6.1</text>
<text x="75.4" y="230.9">J6.2</text>
<text x="75.4" y="233.7">J7.10</text>
<text x="38.7" y="236.4">J7.9</text>
<text x="38.7" y="239.1">J7.8</text>
<text x="48.1" y="234.9">RST.1</text>
<text x="48.1" y="237.6">GND.1</text>
<text x="64.2" y="234.9">RST.2</text>
<text x="65.6" y="237.6">VCC</text>
<text x="75.4" y="236.4">J6.4</text>
<text x="75.4" y="239.1">J6.5</text>
<text x="38.7" y="241.9">J7.7</text>
<text x="38.7" y="244.6">J7.6</text>
<text x="48.1" y="240.3">D2</text>
<text x="48.1" y="243.1">D3</text>
<text x="48.1" y="245.8">D4</text>
<text x="67.6" y="240.3">A3</text>
<text x="67.6" y="243.1">A2</text>
<text x="67.6" y="245.8">A1</text>
<text x="75.4" y="241.9">J6.6</text>
<text x="75.4" y="244.6">J6.7</text>
<text x="38.7" y="247.3">J7.5</text>
<text x="38.7" y="250.1">J7.4</text>
<text x="48.1" y="248.5">D5</text>
<text x="48.1" y="251.3">D6</text>
<text x="66.2" y="251.3">D13</text>
<text x="67.6" y="248.5">A0</text>
<text x="75.4" y="247.3">J6.8</text>
<text x="75.4" y="250.1">J6.9</text>
<text x="38.7" y="252.8">J7.3</text>
<text x="38.7" y="255.5">J7.2</text>
<text x="48.1" y="254">D7</text>
<text x="48.1" y="256.7">D8</text>
<text x="66.2" y="254">D12</text>
<text x="66.2" y="256.7">D11</text>
<text x="75.4" y="252.8">J6.10</text>
<text x="75.4" y="255.5">J6.11</text>
<text x="38.7" y="258.3">J7.1</text>
<text x="48.1" y="259.5">D9</text>
<text x="66.2" y="259.5">D10</text>
<text x="75.4" y="258.3">J6.12</text>
<text x="75.4" y="263.7">J3.3</text>
<text x="67.6" y="264.9">A7</text>
<text x="67.6" y="267.7">A6</text>
<text x="75.4" y="266.5">J3.2</text>
<text x="75.4" y="269.2">J3.1</text>
<text x="63.4" y="270.4">GND.3</text>
</g>
<g font-size="1.9" fill="#505050">
<text x="153.5" y="146.6">U1</text>
<text x="161.7" y="146.6">XC6206P332MR-G-SOT23</text>
<text x="26.5" y="173.3">Q3</text>
<text x="26.5" y="175.3">2N7002</text>
</g>
<text font-size="1.9" fill="#800000" x="140.6" y="184.4" transform="rotate(-90 140.6 184.4)">+</text>
<g font-size="1.5" fill="#505050">
<text x="45.6" y="153.2">(Should be pulled high by</text>
<text x="45.6" y="154.8">internal MC already!)</text>
</g>
<g font-size=".6" fill="#800080">
<text x="54.7" y="29.3">SpiceOrder</text>
<text x="58" y="29.3">1</text>
<text x="60.2" y="29.3">SpiceOrder 2</text>
</g>
</svg>
